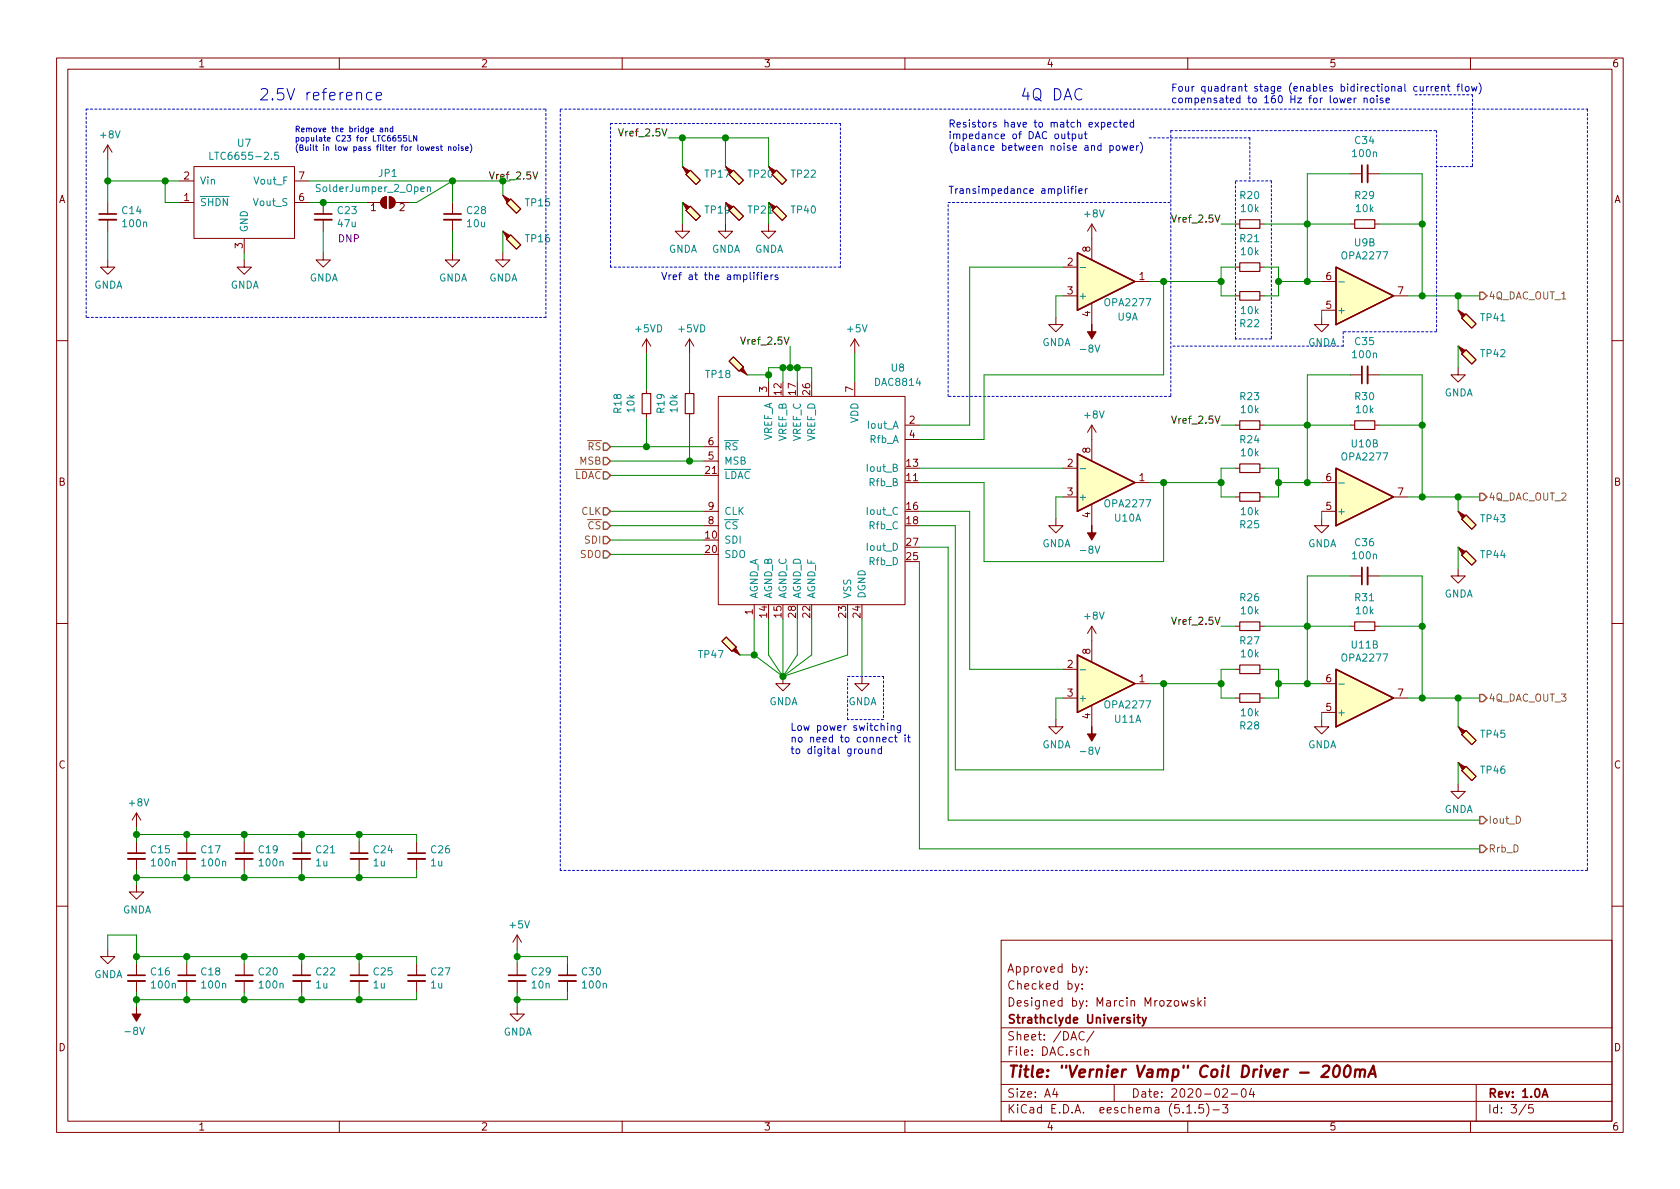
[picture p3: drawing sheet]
<svg xmlns="http://www.w3.org/2000/svg" width="297mm" height="210mm" viewBox="0 0 297 210" stroke-linecap="round" stroke-linejoin="round" font-family="sans-serif">
<g fill="none" stroke="#840000" stroke-width=".18">
<path d="M10 10.3h277v189.9h-277zM12 12.2h273v186.1h-273zM60 10.3v1.9M110 10.3v1.9M160 10.3v1.9M210 10.3v1.9M260 10.3v1.9M19 25.6v2.6M19 35.8v2M19 38.9v2M19 25.6l-.7 1.3M19 25.6l.8 1.3"/>
<path d="M31.7 35.8h2.6M31.7 32h2.6M34.3 29.5h17.8v12.7h-17.8zM52.1 35.8h2.5M52.1 32h2.5M57.1 35.8v2M57.1 38.9v2M64.8 35.8h2.5M67.7 35l.6-.2v2a1.02 1.02 0 0 1-.9-.6 1.02 1.02 0 0 1 .3-1.2zM68.8 34.8a1.02 1.02 0 0 1 1 1 1.02 1.02 0 0 1-1 1zM69.8 35.8h2.6M80 35.8v2"/>
<path d="M80 38.9v2M88.9 34.5h.1M89.5 35.9l.8-.7 1.8 1.8-.8 .7zM120.6 39.6v1.3h1.3l-1.3 1.3-1.2-1.3h1.2M120.6 29.5h.1M120.6 35.8h.1M122 30.1l1.8 1.8-.7 .7-1.8-1.7zM122 36.4l1.8 1.8-.7 .8-1.8-1.8zM128.3 39.6v1.3h1.2l-1.2 1.3-1.3-1.3h1.3M128.3 29.5h.1M128.3 35.8h.1M128.9 30.9l.8-.8 1.7 1.8-.7 .7z"/>
<path d="M128.9 37.2l.8-.8 1.7 1.8-.7 .8zM135.9 35.8h.1M135.9 39.6v1.3h1.3l-1.3 1.3-1.3-1.3h1.3M135.9 29.5h.1M136.5 37.2l.8-.8 1.8 1.8-.8 .8zM136.5 30.9l.8-.8 1.8 1.8-.8 .7zM193 39.6v6.4M193 39.6l-.7 1.3M193 39.6l.8 1.3M218.4 39.6h.8M222.8 39.6h.7M238.8 30.7h2"/>
<path d="M238.8 39.6h.7M241.8 30.7h2M243.1 39.6h.7M19 46v1.2h1.3l-1.3 1.3-1.2-1.3h1.2M43.2 46v1.2h1.2l-1.2 1.3-1.3-1.3h1.3M43.2 42.2v2.5M57.1 44.7v1.3h1.3l-1.3 1.2-1.2-1.2h1.2M80 44.7v1.3h1.3l-1.3 1.2-1.3-1.2h1.3M88.9 44.7v1.3h1.3l-1.3 1.2-1.3-1.2h1.3M88.9 40.9h.1M89.5 42.3l.8-.8 1.8 1.8-.8 .8zM114.3 59.9l-.8 1.3"/>
<path d="M114.3 59.9v2.6M114.3 59.9l.8 1.3M121.9 59.9l-.7 1.3M121.9 59.9v2.6M121.9 59.9l.8 1.3M151.1 59.9l-.7 1.3M151.1 59.9v2.6M151.1 59.9l.8 1.3M186.7 56.1v1.3h1.3l-1.3 1.3-1.3-1.3h1.3M188 52.3h2.5M188 47.2h2.5M193 53.6v3.8"/>
<path d="M200.7 49.8h2.5M218.4 52.3h.8M218.4 47.2h.8M222.8 52.3h.7M222.8 47.2h.7M233.7 56.1v1.3h1.2l-1.2 1.3-1.3-1.3h1.3M233.7 54.9h2.5M233.7 49.8h2.5M246.4 52.3h2.5M257.8 54.9h.1M258.4 56.3l.8-.8 1.8 1.8-.8 .7zM10 60.2h2"/>
<path d="M114.3 68.8v.8M114.3 73.1v.8M121.9 68.8v.8M121.9 73.1v.8M124.5 79h2.5M127 70.1h33v36.8h-33zM128.9 63.9l.8-.8 1.7 1.8-.7 .8zM132.1 66.3h.1M135.9 67.6v2.5M151.1 67.6v2.5M160 75.2h2.6M160 77.7h2.6"/>
<path d="M193 75.2v6.3M193 75.2l-.7 1.2M193 75.2l.8 1.2M218.4 75.2h.8M222.8 75.2h.7M238.8 75.2h.7M238.8 66.3h2M241.8 66.3h2M243.1 75.2h.7M257.8 65v1.3h1.3l-1.3 1.3-1.3-1.3h1.3M257.8 61.2h.1M258.4 62.6l.8-.8 1.8 1.8-.8 .8z"/>
<path d="M285 60.2h2M124.5 90.4h2.5M124.5 81.5h2.5M124.5 93h2.5M186.7 91.7v1.3h1.3l-1.3 1.2-1.3-1.2h1.3M188 87.9h2.5M188 82.8h2.5M193 89.1v3.9M200.7 85.3h2.5M218.4 87.9h.8M218.4 82.8h.8M222.8 87.9h.7"/>
<path d="M222.8 82.8h.7M233.7 91.7v1.3h1.2l-1.2 1.2-1.3-1.2h1.3M233.7 90.4h2.5M233.7 85.3h2.5M246.4 87.9h2.5M257.8 90.4h.1M257.8 96.8h.1M258.4 98.2l.8-.8 1.8 1.8-.8 .7zM259.2 91.1l1.8 1.7-.8 .8-1.8-1.8zM10 110.3h2M127.6 113.4l.8-.8 1.8 1.8-.8 .8zM130.8 115.8h.1"/>
<path d="M133.3 106.9v2.6M138.4 119.6v1.3h1.3l-1.3 1.3-1.2-1.3h1.2M152.4 119.6v1.3h1.3l-1.3 1.3-1.3-1.3h1.3M188 118.4h2.5M193 110.7l-.7 1.3M193 110.7v6.4M193 110.7l.8 1.3M218.4 118.4h.8M218.4 110.7h.8M222.8 118.4h.7M222.8 110.7h.7M238.8 110.7h.7"/>
<path d="M238.8 101.8h2M241.8 101.8h2M243.1 110.7h.7M257.8 100.6v1.2h1.3l-1.3 1.3-1.3-1.3h1.3M285 110.3h2M186.7 127.2v1.3h1.3l-1.3 1.3-1.3-1.3h1.3M188 123.4h2.5M193 124.7v3.8M200.7 120.9h2.5M218.4 123.4h.8M222.8 123.4h.7M233.7 127.2v1.3h1.2l-1.2 1.3-1.3-1.3h1.3"/>
<path d="M233.7 126h2.5M233.7 120.9h2.5M246.4 123.4h2.5M257.8 138.7v1.2h1.3l-1.3 1.3-1.3-1.3h1.3M257.8 128.5h.1M257.8 134.9h.1M258.4 136.3l.8-.8 1.8 1.8-.8 .7zM259.2 129.2l1.8 1.7-.8 .8-1.8-1.8zM24.1 156.5v1.2h1.3l-1.3 1.3-1.2-1.3h1.2M24.1 143.8l-.7 1.2M24.1 143.8v2.5M24.1 148.8v2.1"/>
<path d="M24.1 151.9v2M24.1 143.8l.8 1.2M33 148.8v2.1M33 151.9v2M43.2 148.8v2.1M43.2 151.9v2M53.3 148.8v2.1M53.3 151.9v2M63.5 148.8v2.1M63.5 151.9v2M73.7 148.8v2.1M73.7 151.9v2"/>
<path d="M10 160.2h2M19 167.9v1.3h1.3l-1.3 1.2-1.2-1.2h1.2M24.1 170.4v2.1M24.1 173.5v2M33 170.4v2.1M33 173.5v2M43.2 170.4v2.1M43.2 173.5v2M53.3 170.4v2.1M53.3 173.5v2M63.5 170.4v2.1M63.5 173.5v2"/>
<path d="M73.7 170.4v2.1M73.7 173.5v2M91.4 178v1.3h1.3l-1.3 1.3-1.2-1.3h1.2M91.4 165.3l-.7 1.3M91.4 165.3v2.6M91.4 170.4v2.1M91.4 173.5v2M91.4 165.3l.8 1.3M100.3 170.4v2.1M100.3 173.5v2M177 166.3h108v32h-108zM190.1 173.9l.3 1"/>
<path d="M190.8 173.9l-.5 1.4-.2 .1M190.8 170.9l.4 1M191.3 174.8v.1M191.3 174v.1M191.6 170.9l-.5 1.4-.3 .1M192.1 171.8v.1M192.1 171v.1M207.7 177.1l.2-.2 .4 .2v.7l-.2 .1-.4-.1zM208.9 176.9l.3 1 .3-.7 .3 .7 .2-1M211.1 177l-.4-.1-.2 .2 .1 .3 .5 .1v.3h-.6M211.8 176.4v1.5M212 177.4l.4 .5"/>
<path d="M212.4 176.9l-.6 .6M213 176.4v.2M213 176.9v1M285 160.2h2M60 198.3v1.9M110 198.3v1.9M160 198.3v1.9M177 194.8h108M177 191.8h108M177 187.8h108M177 181.8h108M186.5 192.5l-.4 1h1"/>
<path d="M186.8 193v1M191.7 182.6a.59 .59 0 0 0-.7 0 .59 .59 0 0 0-.2 .7 .56 .56 0 0 0 .3 .5 .56 .56 0 0 0 .6 0M191.8 185.7l.2-.1 .4 .1 .1 .9M191.8 185.1v1.5M193.4 182.3l-1.3 2M197 191.8v3M209.8 195.8l.5-.5v1.5M209.8 196.8h.9M210 198.3v1.9M211.3 196.7v.1M212.8 195.3h-.8v.7l.2-.1 .5 .1 .1 .2v.5l-.3 .1-.5-.1M213.3 195.1a1.71 1.71 0 0 1 0 2.3"/>
<path d="M214.5 196.3h1.1M216.2 192.7l.2-.2h.4l.2 .5-.9 1h.9M216.2 195.3h.9l-.5 .6 .4 .1v.7l-.2 .1-.6-.1M217.7 193.5h1.1M219.6 192.7l.4-.2a.94 .94 0 0 1 0 1.5 .82 .82 0 0 1-.4-1.3zM221.3 192.5l-.4 1h.9M221.6 193v1M260 198.3v1.9M261 191.8v6.5M269.8 195.2l-1.2 2M271 195.3h-.7v.7l.2-.1 .5 .1 .1 .2-.1 .5-.2 .1-.5-.1"/>
</g>
<g fill="none" stroke="#840000" stroke-width=".3">
<path d="M17.5 37.8h3.1M55.6 37.8h3.1M78.5 37.8h3M240.8 29.2v3.1M240.8 64.8v3M240.8 100.3v3.1M22.6 150.9h3.1M31.5 150.9h3M41.7 150.9h3M51.8 150.9h3.1M62 150.9h3M72.1 150.9h3.1"/>
<path d="M22.6 172.5h3.1M31.5 172.5h3M41.7 172.5h3M51.8 172.5h3.1M62 172.5h3M72.1 172.5h3.1M89.9 172.5h3.1M98.8 172.5h3.1M201 179.9h.6M201.2 179.4v1.3l.4 .2M202 179.9l.3 1M202.7 179.9l-.5 1.4-.2 .1"/>
<path d="M272.7 194l.5-1.5 .5 1.5M272.8 193.6h.7"/>
</g>
<path d="M233.9 188.6l.3-.2h.5a.43 .43 0 0 1 .3 .6l-.1 .3-1.3 1.1h1.2M236 188.6a.45 .45 0 0 1 .5-.2 .45 .45 0 0 1 .4 .4 1.15 1.15 0 0 1-.8 1.6l-.2-.1a1.5 1.5 0 0 1 .1-1.7zM237.9 188.6a.45 .45 0 0 1 .5-.2 .45 .45 0 0 1 .4 .4 1.15 1.15 0 0 1-.8 1.6l-.2-.1a1.55 1.55 0 0 1 .1-1.7zM239.6 189.3a.52 .52 0 0 1 .9 .1l-.1 1M239.7 189.1l-.2 1.3M240.5 189.4l.3-.3 .5 .1 .1 .2-.2 1M241.9 190.4l.9-2 .4 2M242.2 189.9h.9" fill="none" stroke="#840000" stroke-width=".41"/>
<g fill="none" stroke="#840000" stroke-width=".2">
<path d="M219.2 38.9h3.6v1.5h-3.6zM239.5 38.9h3.6v1.5h-3.6zM219.2 51.6h3.6v1.5h-3.6zM219.2 46.5h3.6v1.5h-3.6zM113.5 69.6h1.6v3.5h-1.6zM121.2 69.6h1.5v3.5h-1.5zM219.2 74.4h3.6v1.5h-3.6zM239.5 74.4h3.6v1.5h-3.6zM219.2 87.1h3.6v1.5h-3.6zM219.2 82h3.6v1.6h-3.6zM219.2 117.6h3.6v1.5h-3.6zM219.2 110h3.6v1.5h-3.6z"/>
<path d="M239.5 110h3.6v1.5h-3.6zM219.2 122.7h3.6v1.5h-3.6z"/>
</g>
<g fill="none" stroke="#008484" stroke-width=".18">
<path d="M37.1 26.9v1.3h.6M49.2 26.9h-.6l-.1 .6 .2-.1 .5 .1v.6l-.2 .1-.5-.1M75.6 33.2l.1-.2 .3 .1 .1 .8M75.6 33v.9M191 47.3h1M192.3 52.4l1.3 .4-1.3 .5M193.1 51v1M236.7 49.9h1M191 82.9h1M192.3 88l1.3 .4-1.3 .4M193.1 86.6v.9M236.7 85.4h1"/>
<path d="M191 118.4h1M192.3 123.5l1.3 .4-1.3 .5M193.1 122.1v1M236.7 121h1"/>
</g>
<g fill="none" stroke="#840000" stroke-width=".33">
<path d="M17.5 38.9h3.1M55.6 38.9h3.1M78.5 38.9h3M241.8 29.2v3.1M241.8 64.8v3M241.8 100.3v3.1M22.6 151.9h3.1M31.5 151.9h3M41.7 151.9h3M51.8 151.9h3.1M62 151.9h3M72.1 151.9h3.1"/>
<path d="M22.6 173.5h3.1M31.5 173.5h3M41.7 173.5h3M51.8 173.5h3.1M62 173.5h3M72.1 173.5h3.1M89.9 173.5h3.1M98.8 173.5h3.1"/>
</g>
<g fill="#ffffc2" stroke="#ffffc2" stroke-width=".18">
<path d="M89.5 35.9l.8-.7 1.8 1.8-.8 .7z"/>
<path d="M89.5 42.3l.8-.8 1.8 1.8-.8 .8z"/>
<path d="M122 30.1l1.8 1.8-.7 .7-1.8-1.7z"/>
<path d="M236.2 82.8l10.2 5.1-10.2 5.1z"/>
<path d="M128.9 63.9l.8-.8 1.7 1.8-.7 .8z"/>
<path d="M259.2 91.1l1.8 1.7-.8 .8-1.8-1.8z"/>
<path d="M122 36.4l1.8 1.8-.7 .8-1.8-1.8z"/>
<path d="M236.2 118.4l10.2 5-10.2 5.1z"/>
<path d="M236.2 47.2l10.2 5.1-10.2 5.1z"/>
<path d="M190.5 115.8l10.2 5.1-10.2 5.1z"/>
<path d="M190.5 80.3l10.2 5-10.2 5.1z"/>
<path d="M258.4 98.2l.8-.8 1.8 1.8-.8 .7z"/>
<path d="M190.5 44.7l10.2 5.1-10.2 5.1z"/>
<path d="M258.4 56.3l.8-.8 1.8 1.8-.8 .7z"/>
<path d="M258.4 62.6l.8-.8 1.8 1.8-.8 .8z"/>
<path d="M127.6 113.4l.8-.8 1.8 1.8-.8 .8z"/>
<path d="M136.5 37.2l.8-.8 1.8 1.8-.8 .8z"/>
<path d="M128.9 30.9l.8-.8 1.7 1.8-.7 .7z"/>
<path d="M128.9 37.2l.8-.8 1.7 1.8-.7 .8z"/>
<path d="M136.5 30.9l.8-.8 1.8 1.8-.8 .7z"/>
<path d="M259.2 129.2l1.8 1.7-.8 .8-1.8-1.8z"/>
<path d="M258.4 136.3l.8-.8 1.8 1.8-.8 .7z"/>
</g>
<g fill="#840000" stroke="#840000" stroke-width=".18">
<path d="M88.9 34.5l1.3 .8-.5 .5z"/>
<path d="M88.9 40.9l1.3 .8-.5 .5z"/>
<path d="M120.6 29.5l1.3 .7-.5 .5z"/>
<path d="M193 93v1.2h.8l-.8 1.3-.7-1.3h.7z"/>
<path d="M193 128.5v1.3h.8l-.8 1.3-.7-1.3h.7z"/>
<path d="M193 57.4v1.3h.8l-.8 1.2-.7-1.2h.7z"/>
<path d="M24.1 178v1.3h.8l-.8 1.3-.7-1.3h.7z"/>
<path d="M67.7 35l.6-.2v2a1.02 1.02 0 0 1-.9-.6 1.02 1.02 0 0 1 .3-1.2z"/>
<path d="M68.8 34.8a1.02 1.02 0 0 1 1 1 1.02 1.02 0 0 1-1 1z"/>
<path d="M131.3 65l.8 1.3-1.3-.8z"/>
<path d="M257.8 90.4l1.3 .8-.5 .5z"/>
<path d="M120.6 35.8l1.3 .8-.5 .5z"/>
<path d="M257.8 96.8l1.3 .7-.5 .5z"/>
<path d="M257.8 54.9l1.3 .7-.5 .5z"/>
<path d="M257.8 61.2l1.3 .8-.5 .5z"/>
<path d="M130 114.5l.8 1.3-1.3-.7z"/>
<path d="M135.9 35.8l1.3 .8-.5 .5z"/>
<path d="M128.3 29.5l1.2 .7-.5 .5z"/>
<path d="M128.3 35.8l1.2 .8-.5 .5z"/>
<path d="M135.9 29.5l1.3 .7-.5 .5z"/>
<path d="M257.8 128.5l1.3 .8-.5 .5z"/>
<path d="M257.8 134.9l1.3 .7-.5 .5z"/>
</g>
<path d="M190.5 44.7l10.2 5.1-10.2 5.1zM236.2 47.2l10.2 5.1-10.2 5.1zM190.5 80.3l10.2 5-10.2 5.1zM236.2 82.8l10.2 5.1-10.2 5.1zM190.5 115.8l10.2 5.1-10.2 5.1zM236.2 118.4l10.2 5-10.2 5.1z" fill="none" stroke="#840000" stroke-width=".25"/>
<g fill="none" stroke="#0000c2" stroke-width=".18" stroke-dasharray=".4 .4">
<path d="M15.2 19.3h81.3M96.5 19.3v36.8M99.1 19.3h181.6M250.2 16.8h10.1M260.3 16.8v12.7M280.7 19.3v134.6M107.9 21.8h40.7M148.6 21.8v25.4M167.6 35.8h39.4M203.2 24.4h17.8M207 23.1h47M207 23.1v47"/>
<path d="M218.4 32h6.4M221 24.4v7.6M224.8 32v27.9M254 23.1v35.6M260.3 29.5h-6.3M15.2 56.1v-36.8M96.5 56.1h-81.3M107.9 47.2v-25.4M148.6 47.2h-40.7M218.4 59.9v-27.9M224.8 59.9h-6.4M237.5 58.7v2.5"/>
<path d="M254 58.7h-16.5M167.6 70.1v-34.3M207 70.1h-39.4M237.5 61.2h-30.5M149.9 119.6h6.3M156.2 119.6v7.6M149.9 127.2v-7.6M156.2 127.2h-6.3M99.1 153.9v-134.6M280.7 153.9h-181.6"/>
</g>
<g fill="none" stroke="#008400" stroke-width=".18">
<path d="M19 32h12.7M19 28.2v7.6M29.2 32v3.8h2.5M54.6 32h34.3v2.5M54.6 35.8h10.2M72.4 35.8h1.3l6.3-3.8v3.8M118.1 24.4h17.8v5.1M120.6 24.4v5.1M120.6 35.8v3.8M128.3 24.4v5.1M128.3 35.8v3.8M135.9 35.8v3.8"/>
<path d="M215.9 39.6h2.5M223.5 39.6h15.3M238.8 30.7h-7.7v19.1M243.8 30.7h7.7v21.6M243.8 39.6h7.7M19 40.9v5.1M43.2 44.7v1.3M57.1 40.9v3.8M80 40.9v3.8M88.9 40.9v3.8M188 52.3h-1.3v3.8M188 47.2h-16.6v28h-8.8"/>
<path d="M203.2 49.8h12.7M205.7 49.8v16.5h-31.7v11.4h-11.4M218.4 47.2h-2.5v5.1h2.5M223.5 47.2h2.6v5.1h-2.6M226.1 49.8h7.6M233.7 54.9v1.2M248.9 52.3h12.7M257.8 52.3v2.6M107.9 79h16.6M114.3 62.5v6.3M114.3 73.9v5.1M121.9 62.5v6.3"/>
<path d="M121.9 73.9v7.6M132.1 66.3h3.8M135.9 67.6v-2.6h7.6v2.6M138.4 65v2.6M139.7 61.2v3.8M141 65v2.6M151.1 62.5v5.1M215.9 75.2h2.5M223.5 75.2h15.3M238.8 66.3h-7.7v19M243.8 66.3h7.7v21.6M243.8 75.2h7.7"/>
<path d="M257.8 61.2v3.8M107.9 98h16.6M107.9 90.4h16.6M107.9 93h16.6M107.9 95.5h16.6M107.9 81.5h16.6M107.9 84.1h16.6M162.6 96.8h5v48.2h94M162.6 99.3v50.8h99M162.6 90.4h8.8v28h16.6M162.6 85.3h11.4v14h31.7v-14M162.6 93h6.3v43.1h36.8v-15.2"/>
<path d="M162.6 82.8h25.4M188 87.9h-1.3v3.8M203.2 85.3h12.7M218.4 82.8h-2.5v5.1h2.5M223.5 82.8h2.6v5.1h-2.6M226.1 85.3h7.6M233.7 90.4v1.3M248.9 87.9h12.7M257.8 87.9v2.5M257.8 96.8v3.8M130.8 115.8h2.5M133.3 109.5v6.3"/>
<path d="M133.3 115.8l5.1 3.8M135.9 109.5v6.3l2.5 3.8M138.4 109.5v10.1M141 109.5v6.3l-2.6 3.8M143.5 109.5v6.3l-5.1 3.8M149.9 109.5v6.3l-11.5 3.8M152.4 109.5v10.1M215.9 110.7h2.5M218.4 118.4h-2.5v5h2.5M223.5 110.7h15.3M223.5 118.4h2.6v5h-2.6M238.8 101.8h-7.7v19.1"/>
<path d="M243.8 101.8h7.7v21.6M243.8 110.7h7.7M188 123.4h-1.3v3.8M203.2 120.9h12.7M226.1 120.9h7.6M233.7 126v1.2M248.9 123.4h12.7M257.8 123.4v5.1M257.8 134.9v3.8M24.1 146.3v2.5M24.1 153.9v2.6M24.1 147.6h49.6v1.2"/>
<path d="M33 147.6v1.2M33 153.9v1.3M43.2 147.6v1.2M43.2 153.9v1.3M53.3 147.6v1.2M53.3 153.9v1.3M63.5 147.6v1.2M63.5 153.9v1.3M73.7 153.9v1.3h-49.6M19 167.9v-2.6h5.1v5.1M24.1 169.2h49.6v1.2M24.1 175.5v2.5"/>
<path d="M33 169.2v1.2M33 175.5v1.3M43.2 169.2v1.2M43.2 175.5v1.3M53.3 169.2v1.2M53.3 175.5v1.3M63.5 169.2v1.2M63.5 175.5v1.3M73.7 175.5v1.3h-49.6M91.4 167.9v2.5M91.4 175.5v2.5M91.4 169.2h8.9v1.2"/>
<path d="M100.3 175.5v1.3h-8.9"/>
</g>
<path d="M261.6 51.7h.7l.6 .6-.6 .7h-.7zM106.7 78.4h.6l.6 .6-.6 .6h-.6zM106.7 83.4h.6l.6 .7-.6 .6h-.6zM106.7 94.9h.6l.6 .6-.6 .6h-.6zM106.7 92.3h.6l.6 .7-.6 .6h-.6zM106.7 89.8h.6l.6 .6-.6 .7h-.6zM106.7 80.9h.6l.6 .6-.6 .7h-.6zM106.7 97.4h.6l.6 .6-.6 .7h-.6zM261.6 87.2h.7l.6 .7-.6 .6h-.7zM261.6 122.8h.7l.6 .6-.6 .7h-.7zM261.6 144.4h.7l.6 .6-.6 .7h-.7zM261.6 149.5h.7l.6 .6-.6 .6h-.7z" fill="none" stroke="#848400" stroke-width=".25"/>
<path d="M94.2 30.4l.4 1.3 .5-1.3M109.4 22.8l.4 1.2 .4-1.2M207.2 38l.4 1.3 .4-1.3M131 59.6l.4 1.3 .4-1.3M207.2 73.6l.4 1.2 .4-1.2M207.2 109.1l.4 1.3 .4-1.3" fill="none" stroke="#000" stroke-width=".18"/>
<g fill="none" stroke="#0000c2" stroke-width=".18">
<path d="M65.8 16.4l-.6-.1-.4 .4v.6l.2 .3 .2 .1 .6-.1M66.5 17l1-.2-.1-.4-.6-.1-.3 .3 .1 1 .2 .1 .6-.1M238.3 17.7l.6-.1-.1-.2-.3-.1-.2 .2v.6h.5M239.4 17.3v.9M239.8 17.3l-.4 .3M241.2 17.5l.2-.2 .3 .1v.8M241.2 17.3v.9M242.4 17.4l.3-.1 .2 .2-.1 .6-.3 .1-.2-.2zM243.5 17.3v.9M244.5 17.4l-.3-.1-.2 .2 .1 .2 .4 .1v.3h-.5M245.1 17.7l.6-.1-.1-.2-.4-.1-.1 .2v.6h.5M251.1 15.3l.1 .8h.3l.1-.1"/>
<path d="M251.6 15.3v.8M252.2 15.3v.8M252.6 15.3l-.4 .2M253 15.3v.8M253.4 15.3l-.4 .2M253.8 15.7l.6-.1-.1-.3h-.4l-.1 .2v.6h.5M254.9 15.4l.2-.1h.3v.8M254.9 15.3v.8M255.9 15.3h.5M256.1 14.9v1l.3 .2M257.6 15.3h.5M258.1 14.9l-.3 .1v1.1"/>
<path d="M258.5 14.9v1l.1 .2M259.2 15.3h.3l.2 .1-.1 .7h-.3l-.2-.2zM260.2 15.3l.2 .8 .3-.6 .2 .6 .2-.8M261.5 14.7a1.4 1.4 0 0 1 0 1.9M67.2 22.7h.4l.1 .6M67.7 22.9l-.5 .2 .1 .2h.4M68.1 22.7h.4l.1 .6M68.1 22.7v.6M69.4 22.7h-.2l-.2 .1 .1 .5h.3M69.4 22.3v1M70.9 24h-.5v.4h.5v.5l-.1 .1-.4-.1M71.9 24h-.5l-.1 .4h.5l.1 .5-.2 .1-.4-.1"/>
<path d="M72.3 24v1h.5M73.7 24v1l-.6-1v1M76.3 26.3l.5-.1-.1-.2h-.3l-.1 .1v.5h.4M77.5 26h-.2l-.2 .1 .2 .2h.2v.3h-.4M77.9 26h.3M78 25.6v.9l.2 .1M79.3 26h.4v.6M79.3 26v.6M80.2 26h.3l.2 .1v.3l-.2 .2h-.3v-.2zM81.1 25.6v.1M81.1 26v.6M81.9 26h-.2l-.2 .1 .1 .1 .3 .1v.3h-.4"/>
<path d="M82.3 26.3l.5-.1v-.2h-.3l-.2 .1 .1 .5h.4M83.1 25.5a1.16 1.16 0 0 1 0 1.5M188.7 23.7h.5M188.9 23.3v1.1l.3 .1M188.9 32.9v.2M188.9 33.4v.8M189.3 33.4h.5M189.6 23.7h.4l.2 .2-.1 .6h-.5M189.6 23.7v1.3M189.8 32.9l-.3 .2v1.1M190.2 32.9v.2M190.2 33.4v.8"/>
<path d="M190.8 23.7v.8h.3l.2-.1M190.8 33.8l.5-.1v-.3h-.4l-.1 .1v.7h.5M191.3 23.7v.8M191.7 23.7h.5M191.9 23.3v1.1l.3 .1M191.9 33.4v.8M192.3 33.4l-.4 .2M194.7 21.7l.4-.1 .3 .3-.2 .5h-.5M195.8 22l.6-.1v-.2l-.4-.1-.2 .2 .1 .6h.5M196.2 25.8l.4-.1 .2 .3-.1 .5h-.5M196.2 25.7v1.3M197.5 25.8l.3-.1 .1 .2v.6l-.3 .1-.3-.2z"/>
<path d="M197.5 21.7l-.3-.1-.3 .3 .1 .5h.5M197.9 21.6h.5M198.1 21.2v1.1l.3 .2M198.4 25.7l.3 .9 .2-.6 .3 .6 .2-.9M198.7 22l.6-.1v-.2l-.4-.1-.2 .2 .1 .6h.5M199.8 26.2l.6-.1v-.3l-.4-.1-.2 .2 .1 .6h.5M200.4 21.7l-.3-.1-.3 .3 .1 .5h.5M200.4 21.2v1.3M201 25.7v.9M201.3 25.7l-.3 .3M201.6 25.1a1.4 1.4 0 0 1 0 2M133.7 48.6h.5"/>
<path d="M134.2 48.2l-.3 .2v1M134.6 48.2v.1M134.6 48.6v.8M135.2 49l.6-.1-.1-.2-.3-.1-.2 .2v.6h.5M136.3 48.6v.8M136.7 48.6l-.4 .2M137.5 48.7l-.3-.1-.2 .2 .1 .2 .4 .1v.3h-.5M153 132.4l.1 .8 .3 .1 .1-.2M153.5 132.4v.9M154.2 132.6l.1-.2 .3 .1 .1 .8M154.2 132.4v.9M155.9 132.5l-.4-.1-.3 .3 .2 .5h.5"/>
<path d="M155.9 132v1.3M156.9 127.9v.1M156.9 128.3v.9M157.6 128.4l.1-.1 .3 .1 .1 .8M157.6 128.3v.9M157.8 130.4h-.4l-.2 .2 .1 .6h.5M158.1 130.4h.5M158.3 129.9v1.1l.3 .2M159.2 128.3v1.2l-.2 .1-.3-.1M159.2 128.4l-.3-.1-.3 .2 .1 .6h.5M160 129.9v.2M160 130.4v.8"/>
<path d="M160.5 130.4h.4M160.6 129.9v1.1l.3 .2"/>
</g>
<g fill="#008400" stroke="#008400" stroke-width=".25">
<circle cx="138.4" cy="119.6" r=".51"/>
<circle cx="257.8" cy="52.3" r=".51"/>
<circle cx="226.1" cy="49.8" r=".51"/>
<circle cx="257.8" cy="87.9" r=".51"/>
<circle cx="231.1" cy="39.6" r=".51"/>
<circle cx="231.1" cy="49.8" r=".51"/>
<circle cx="133.4" cy="115.8" r=".51"/>
<circle cx="226.1" cy="85.3" r=".51"/>
<circle cx="24.1" cy="176.8" r=".51"/>
<circle cx="251.5" cy="123.4" r=".51"/>
<circle cx="251.5" cy="110.7" r=".51"/>
<circle cx="251.5" cy="39.6" r=".51"/>
<circle cx="63.5" cy="155.2" r=".51"/>
<circle cx="53.3" cy="155.2" r=".51"/>
<circle cx="251.5" cy="52.3" r=".51"/>
<circle cx="91.4" cy="176.8" r=".51"/>
<circle cx="43.2" cy="155.2" r=".51"/>
<circle cx="63.5" cy="176.8" r=".51"/>
<circle cx="53.3" cy="176.8" r=".51"/>
<circle cx="43.2" cy="176.8" r=".51"/>
<circle cx="33" cy="176.8" r=".51"/>
<circle cx="205.7" cy="85.3" r=".51"/>
<circle cx="24.1" cy="169.2" r=".51"/>
<circle cx="63.5" cy="169.2" r=".51"/>
<circle cx="53.3" cy="147.6" r=".51"/>
<circle cx="53.3" cy="169.2" r=".51"/>
<circle cx="43.2" cy="147.6" r=".51"/>
<circle cx="43.2" cy="169.2" r=".51"/>
<circle cx="33" cy="169.2" r=".51"/>
<circle cx="91.4" cy="169.2" r=".51"/>
<circle cx="24.1" cy="155.2" r=".51"/>
<circle cx="24.1" cy="147.6" r=".51"/>
<circle cx="33" cy="147.6" r=".51"/>
<circle cx="33" cy="155.2" r=".51"/>
<circle cx="231.1" cy="110.7" r=".51"/>
<circle cx="231.1" cy="85.3" r=".51"/>
<circle cx="128.3" cy="24.4" r=".51"/>
<circle cx="231.1" cy="75.2" r=".51"/>
<circle cx="257.8" cy="123.4" r=".51"/>
<circle cx="135.9" cy="66.3" r=".51"/>
<circle cx="226.1" cy="120.9" r=".51"/>
<circle cx="231.1" cy="120.9" r=".51"/>
<circle cx="215.9" cy="49.8" r=".51"/>
<circle cx="205.7" cy="49.8" r=".51"/>
<circle cx="215.9" cy="120.9" r=".51"/>
<circle cx="205.7" cy="120.9" r=".51"/>
<circle cx="215.9" cy="85.3" r=".51"/>
<circle cx="120.7" cy="24.4" r=".51"/>
<circle cx="114.3" cy="79" r=".51"/>
<circle cx="63.5" cy="147.6" r=".51"/>
<circle cx="251.5" cy="87.9" r=".51"/>
<circle cx="251.5" cy="75.2" r=".51"/>
<circle cx="121.9" cy="81.5" r=".51"/>
<circle cx="138.4" cy="65" r=".51"/>
<circle cx="141" cy="65" r=".51"/>
<circle cx="139.7" cy="65" r=".51"/>
<circle cx="80" cy="32" r=".51"/>
<circle cx="57.2" cy="35.8" r=".51"/>
<circle cx="19" cy="32" r=".51"/>
<circle cx="29.2" cy="32" r=".51"/>
</g>
<g font-size="2.8" fill="#0000c2">
<text x="45.7" y="17.8">2.5V reference</text>
<text x="180.3" y="17.8">4Q DAC</text>
</g>
<text font-size="2.8" fill="#840000" x="178" y="190.5">Title: &quot;Vernier Vamp&quot; Coil Driver - 200mA</text>
<g font-size="2.1" fill="#840000">
<text x="178" y="172">Approved by:</text>
<text x="178" y="178">Designed by: Marcin Mrozowski</text>
<text x="178" y="175">Checked by:</text>
<text x="178" y="184">Sheet: /DAC/</text>
<text x="178" y="181">Strathclyde University</text>
<text x="178" y="186.7">File: DAC.sch</text>
<text x="178" y="196.9">KiCad E.D.A. eeschema (5.1.5)-3</text>
<text x="178" y="194.1">Size: A4</text>
<text x="200" y="194.1">Date: 2020-02-04</text>
<text x="263" y="194.1">Rev: 1.0A</text>
<text x="263" y="196.9">Id: 3/5</text>
</g>
<g font-size="1.8" fill="#840000">
<text x="35" y="11.9">1</text>
<text x="85" y="11.9">2</text>
<text x="135" y="11.9">3</text>
<text x="185" y="11.9">4</text>
<text x="235" y="11.9">5</text>
<text x="285" y="11.9">6</text>
<text x="10.4" y="35.9">A</text>
<text x="32.5" y="35.6">1</text>
<text x="32.5" y="31.7">2</text>
<text x="52.9" y="35.6">6</text>
<text x="52.9" y="31.7">7</text>
<text x="285.4" y="35.9">A</text>
<text x="65.6" y="37.3">1</text>
<text x="70.6" y="37.3">2</text>
<text x="42.9" y="43.9" transform="rotate(-90 42.9 43.9)">3</text>
<text x="188.7" y="47">2</text>
<text x="192.8" y="44.5" transform="rotate(-90 192.8 44.5)">8</text>
<text x="188.7" y="52.1">3</text>
<text x="201.4" y="49.5">1</text>
<text x="234.5" y="49.5">6</text>
<text x="247.2" y="52.1">7</text>
<text x="192.8" y="56" transform="rotate(-90 192.8 56)">4</text>
<text x="234.5" y="54.6">5</text>
<text x="135.6" y="69.3" transform="rotate(-90 135.6 69.3)">3</text>
<text x="138.2" y="69.8" transform="rotate(-90 138.2 69.8)">12</text>
<text x="140.7" y="69.8" transform="rotate(-90 140.7 69.8)">17</text>
<text x="143.3" y="69.8" transform="rotate(-90 143.3 69.8)">26</text>
<text x="150.9" y="69.3" transform="rotate(-90 150.9 69.3)">7</text>
<text x="160.8" y="74.9">2</text>
<text x="160.8" y="77.5">4</text>
<text x="124.8" y="83.8">21</text>
<text x="125.2" y="81.3">5</text>
<text x="125.2" y="78.7">6</text>
<text x="160.3" y="82.5">13</text>
<text x="188.7" y="82.5">2</text>
<text x="192.8" y="80.1" transform="rotate(-90 192.8 80.1)">8</text>
<text x="10.4" y="85.9">B</text>
<text x="160.3" y="85.1">11</text>
<text x="188.7" y="87.6">3</text>
<text x="201.4" y="85.1">1</text>
<text x="234.5" y="85.1">6</text>
<text x="247.2" y="87.6">7</text>
<text x="285.4" y="85.9">B</text>
<text x="124.8" y="95.2">10</text>
<text x="125.2" y="92.7">8</text>
<text x="125.2" y="90.2">9</text>
<text x="160.3" y="90.2">16</text>
<text x="160.3" y="92.7">18</text>
<text x="192.8" y="91.5" transform="rotate(-90 192.8 91.5)">4</text>
<text x="234.5" y="90.2">5</text>
<text x="124.8" y="97.8">20</text>
<text x="160.3" y="99.1">25</text>
<text x="160.3" y="96.5">27</text>
<text x="133.1" y="108.7" transform="rotate(-90 133.1 108.7)">1</text>
<text x="135.6" y="109.2" transform="rotate(-90 135.6 109.2)">14</text>
<text x="138.2" y="109.2" transform="rotate(-90 138.2 109.2)">15</text>
<text x="140.7" y="109.2" transform="rotate(-90 140.7 109.2)">28</text>
<text x="143.3" y="109.2" transform="rotate(-90 143.3 109.2)">22</text>
<text x="149.6" y="109.2" transform="rotate(-90 149.6 109.2)">23</text>
<text x="152.1" y="109.2" transform="rotate(-90 152.1 109.2)">24</text>
<text x="188.7" y="118.1">2</text>
<text x="192.8" y="115.7" transform="rotate(-90 192.8 115.7)">8</text>
<text x="188.7" y="123.2">3</text>
<text x="201.4" y="120.6">1</text>
<text x="234.5" y="125.7">5</text>
<text x="234.5" y="120.6">6</text>
<text x="247.2" y="123.2">7</text>
<text x="192.8" y="127.1" transform="rotate(-90 192.8 127.1)">4</text>
<text x="10.4" y="135.9">C</text>
<text x="285.4" y="135.9">C</text>
<text x="10.4" y="185.9">D</text>
<text x="285.4" y="185.9">D</text>
<text x="35" y="199.9">1</text>
<text x="85" y="199.9">2</text>
<text x="135" y="199.9">3</text>
<text x="185" y="199.9">4</text>
<text x="235" y="199.9">5</text>
<text x="285" y="199.9">6</text>
</g>
<g font-size="1.8" fill="#0000c2">
<text x="207" y="16.2">Four quadrant stage (enables bidirectional current flow)</text>
<text x="167.6" y="22.5">Resistors have to match expected</text>
<text x="207" y="18.3">compensated to 160 Hz for lower noise</text>
<text x="167.6" y="24.6">impedance of DAC output</text>
<text x="167.6" y="26.7">(balance between noise and power)</text>
<text x="167.6" y="34.3">Transimpedance amplifier</text>
<text x="116.8" y="49.5">Vref at the amplifiers</text>
<text x="139.7" y="129.2">Low power switching</text>
<text x="139.7" y="131.3">no need to connect it</text>
<text x="139.7" y="133.3">to digital ground</text>
</g>
<g font-size="1.8" fill="#008484">
<text x="17.8" y="24.5">+8V</text>
<text x="38" y="28.3">LTC6655-2.5</text>
<text x="42.1" y="26">U7</text>
<text x="239.3" y="27.8">100n</text>
<text x="239.6" y="25.5">C34</text>
<text x="35.3" y="32.6">Vin</text>
<text x="45.1" y="32.6">Vout_F</text>
<text x="56.4" y="34">SolderJumper_2_Open</text>
<text x="67" y="31.3">JP1</text>
<text x="124.7" y="31.4">TP17</text>
<text x="132.4" y="31.4">TP20</text>
<text x="140" y="31.4">TP22</text>
<text x="219.3" y="35.2">R20</text>
<text x="239.6" y="35.2">R29</text>
<text x="21.7" y="37.9">C14</text>
<text x="21.8" y="40.2">100n</text>
<text x="35.3" y="36.4">SHDN</text>
<text x="43.8" y="41.1" transform="rotate(-90 43.8 41.1)">GND</text>
<text x="45" y="36.4">Vout_S</text>
<text x="59.8" y="37.9">C23</text>
<text x="59.8" y="40.2">47u</text>
<text x="82.6" y="37.9">C28</text>
<text x="82.7" y="40.2">10u</text>
<text x="93" y="36.5">TP15</text>
<text x="124.7" y="37.8">TP19</text>
<text x="132.4" y="37.8">TP21</text>
<text x="140" y="37.8">TP40</text>
<text x="191.8" y="38.4">+8V</text>
<text x="219.5" y="37.5">10k</text>
<text x="239.8" y="37.5">10k</text>
<text x="93" y="42.8">TP16</text>
<text x="118.2" y="44.7">GNDA</text>
<text x="125.8" y="44.7">GNDA</text>
<text x="133.4" y="44.7">GNDA</text>
<text x="219.3" y="42.8">R21</text>
<text x="219.5" y="45.1">10k</text>
<text x="237.4" y="45.9">OPA2277</text>
<text x="239.5" y="43.6">U9B</text>
<text x="16.6" y="51">GNDA</text>
<text x="40.7" y="51">GNDA</text>
<text x="54.7" y="49.8">GNDA</text>
<text x="77.5" y="49.8">GNDA</text>
<text x="86.4" y="49.8">GNDA</text>
<text x="190.6" y="53">+</text>
<text x="193.7" y="48.3" transform="rotate(-90 193.7 48.3)">V+</text>
<text x="112.4" y="58.8">+5VD</text>
<text x="120.1" y="58.8">+5VD</text>
<text x="149.9" y="58.8">+5V</text>
<text x="195.5" y="54.1">OPA2277</text>
<text x="197.6" y="56.7">U9A</text>
<text x="219.3" y="57.9">R22</text>
<text x="219.5" y="55.5">10k</text>
<text x="236.3" y="55.5">+</text>
<text x="261.9" y="56.8">TP41</text>
<text x="157.6" y="65.7">U8</text>
<text x="184.2" y="61.2">GNDA</text>
<text x="191.3" y="62.4">-8V</text>
<text x="231.2" y="61.2">GNDA</text>
<text x="239.3" y="63.3">100n</text>
<text x="239.6" y="61">C35</text>
<text x="261.9" y="63.2">TP42</text>
<text x="124.9" y="66.8">TP18</text>
<text x="154.9" y="68.2">DAC8814</text>
<text x="219.3" y="70.8">R23</text>
<text x="239.6" y="70.8">R30</text>
<text x="255.3" y="70.1">GNDA</text>
<text x="109.9" y="73" transform="rotate(-90 109.9 73)">R18</text>
<text x="112.2" y="72.8" transform="rotate(-90 112.2 72.8)">10k</text>
<text x="117.5" y="73" transform="rotate(-90 117.5 73)">R19</text>
<text x="119.8" y="72.8" transform="rotate(-90 119.8 72.8)">10k</text>
<text x="151.8" y="74.8" transform="rotate(-90 151.8 74.8)">VDD</text>
<text x="153.5" y="75.8">Iout_A</text>
<text x="191.8" y="74">+8V</text>
<text x="219.5" y="73.1">10k</text>
<text x="239.8" y="73.1">10k</text>
<text x="128" y="82.2">MSB</text>
<text x="128" y="79.6">RS</text>
<text x="136.5" y="78.1" transform="rotate(-90 136.5 78.1)">VREF_A</text>
<text x="139.1" y="78.1" transform="rotate(-90 139.1 78.1)">VREF_B</text>
<text x="141.6" y="78.1" transform="rotate(-90 141.6 78.1)">VREF_C</text>
<text x="144.1" y="78.1" transform="rotate(-90 144.1 78.1)">VREF_D</text>
<text x="153.5" y="83.4">Iout_B</text>
<text x="153.8" y="78.4">Rfb_A</text>
<text x="193.7" y="83.9" transform="rotate(-90 193.7 83.9)">V+</text>
<text x="219.3" y="78.4">R24</text>
<text x="219.5" y="80.7">10k</text>
<text x="237.4" y="81.4">OPA2277</text>
<text x="239" y="79.1">U10B</text>
<text x="128" y="84.7">LDAC</text>
<text x="153.8" y="86">Rfb_B</text>
<text x="190.6" y="88.5">+</text>
<text x="195.5" y="89.7">OPA2277</text>
<text x="128" y="93.6">CS</text>
<text x="128" y="91.1">CLK</text>
<text x="153.5" y="91.1">Iout_C</text>
<text x="153.8" y="93.6">Rfb_C</text>
<text x="197.1" y="92.2">U10A</text>
<text x="219.3" y="93.4">R25</text>
<text x="219.5" y="91.1">10k</text>
<text x="236.3" y="91.1">+</text>
<text x="261.9" y="92.4">TP43</text>
<text x="128" y="96.1">SDI</text>
<text x="128" y="98.7">SDO</text>
<text x="153.5" y="97.4">Iout_D</text>
<text x="153.8" y="99.9">Rfb_D</text>
<text x="184.2" y="96.8">GNDA</text>
<text x="191.3" y="97.9">-8V</text>
<text x="231.2" y="96.8">GNDA</text>
<text x="239.3" y="98.9">100n</text>
<text x="239.6" y="96.6">C36</text>
<text x="261.9" y="98.7">TP44</text>
<text x="134" y="105.9" transform="rotate(-90 134 105.9)">AGND_A</text>
<text x="136.5" y="105.9" transform="rotate(-90 136.5 105.9)">AGND_B</text>
<text x="139.1" y="105.9" transform="rotate(-90 139.1 105.9)">AGND_C</text>
<text x="141.6" y="105.9" transform="rotate(-90 141.6 105.9)">AGND_D</text>
<text x="144.1" y="105.9" transform="rotate(-90 144.1 105.9)">AGND_F</text>
<text x="150.5" y="105.9" transform="rotate(-90 150.5 105.9)">VSS</text>
<text x="153" y="105.9" transform="rotate(-90 153 105.9)">DGND</text>
<text x="219.3" y="106.3">R26</text>
<text x="239.6" y="106.3">R31</text>
<text x="255.3" y="105.7">GNDA</text>
<text x="191.8" y="109.6">+8V</text>
<text x="219.3" y="113.9">R27</text>
<text x="219.5" y="108.6">10k</text>
<text x="239.8" y="108.6">10k</text>
<text x="123.6" y="116.4">TP47</text>
<text x="193.7" y="119.4" transform="rotate(-90 193.7 119.4)">V+</text>
<text x="219.5" y="116.3">10k</text>
<text x="237.4" y="117">OPA2277</text>
<text x="239" y="114.7">U11B</text>
<text x="136" y="124.7">GNDA</text>
<text x="149.9" y="124.7">GNDA</text>
<text x="190.6" y="124.1">+</text>
<text x="195.5" y="125.3">OPA2277</text>
<text x="197.1" y="127.8">U11A</text>
<text x="219.3" y="129">R28</text>
<text x="219.5" y="126.7">10k</text>
<text x="236.3" y="126.6">+</text>
<text x="261.9" y="130.5">TP45</text>
<text x="184.2" y="132.3">GNDA</text>
<text x="191.3" y="133.5">-8V</text>
<text x="231.2" y="132.3">GNDA</text>
<text x="261.9" y="136.8">TP46</text>
<text x="22.9" y="142.6">+8V</text>
<text x="255.3" y="143.8">GNDA</text>
<text x="26.7" y="150.9">C15</text>
<text x="26.9" y="153.2">100n</text>
<text x="35.6" y="150.9">C17</text>
<text x="35.8" y="153.2">100n</text>
<text x="45.8" y="150.9">C19</text>
<text x="46" y="153.2">100n</text>
<text x="55.9" y="153.2">1u</text>
<text x="56" y="150.9">C21</text>
<text x="66.1" y="153.2">1u</text>
<text x="66.1" y="150.9">C24</text>
<text x="76.2" y="153.2">1u</text>
<text x="76.3" y="150.9">C26</text>
<text x="21.7" y="161.5">GNDA</text>
<text x="90.2" y="164.2">+5V</text>
<text x="16.6" y="173">GNDA</text>
<text x="26.7" y="172.5">C16</text>
<text x="35.6" y="172.5">C18</text>
<text x="45.8" y="172.5">C20</text>
<text x="56" y="172.5">C22</text>
<text x="66.1" y="172.5">C25</text>
<text x="76.3" y="172.5">C27</text>
<text x="94.1" y="172.5">C29</text>
<text x="102.9" y="172.5">C30</text>
<text x="26.9" y="174.8">100n</text>
<text x="35.8" y="174.8">100n</text>
<text x="46" y="174.8">100n</text>
<text x="55.9" y="174.8">1u</text>
<text x="66.1" y="174.8">1u</text>
<text x="76.2" y="174.8">1u</text>
<text x="94.1" y="174.8">10n</text>
<text x="103.1" y="174.8">100n</text>
<text x="22.4" y="183">-8V</text>
<text x="89" y="183.1">GNDA</text>
</g>
<g font-size="1.8">
<text x="110.1" y="24.1">Vref_2.5V</text>
<text x="207.8" y="39.4">Vref_2.5V</text>
<text x="131.6" y="61">Vref_2.5V</text>
<text x="207.8" y="74.9">Vref_2.5V</text>
<text x="207.8" y="110.5">Vref_2.5V</text>
</g>
<text font-size="1.8" fill="#008400" x="86.4" y="31.7">Vref_2.5V</text>
<text font-size="1.8" fill="#840084" x="59.8" y="42.8">DNP</text>
<g font-size="1.8" fill="#848400">
<text x="263.1" y="53">4Q_DAC_OUT_1</text>
<text x="102.5" y="82.2">MSB</text>
<text x="104" y="79.6">RS</text>
<text x="101.5" y="84.7">LDAC</text>
<text x="263.1" y="88.5">4Q_DAC_OUT_2</text>
<text x="102.8" y="91.1">CLK</text>
<text x="104" y="93.6">CS</text>
<text x="102.6" y="98.7">SDO</text>
<text x="103.5" y="96.1">SDI</text>
<text x="263.1" y="124.1">4Q_DAC_OUT_3</text>
<text x="263.1" y="145.7">Iout_D</text>
<text x="263.1" y="150.7">Rrb_D</text>
</g>
<g font-size="1.4" fill="#0000c2">
<text x="52.1" y="23.4">Remove the bridge and</text>
<text x="52.1" y="25">populate C23 for LTC6655LN</text>
<text x="52.1" y="26.7">(Built in low pass filter for lowest noise)</text>
</g>
</svg>
